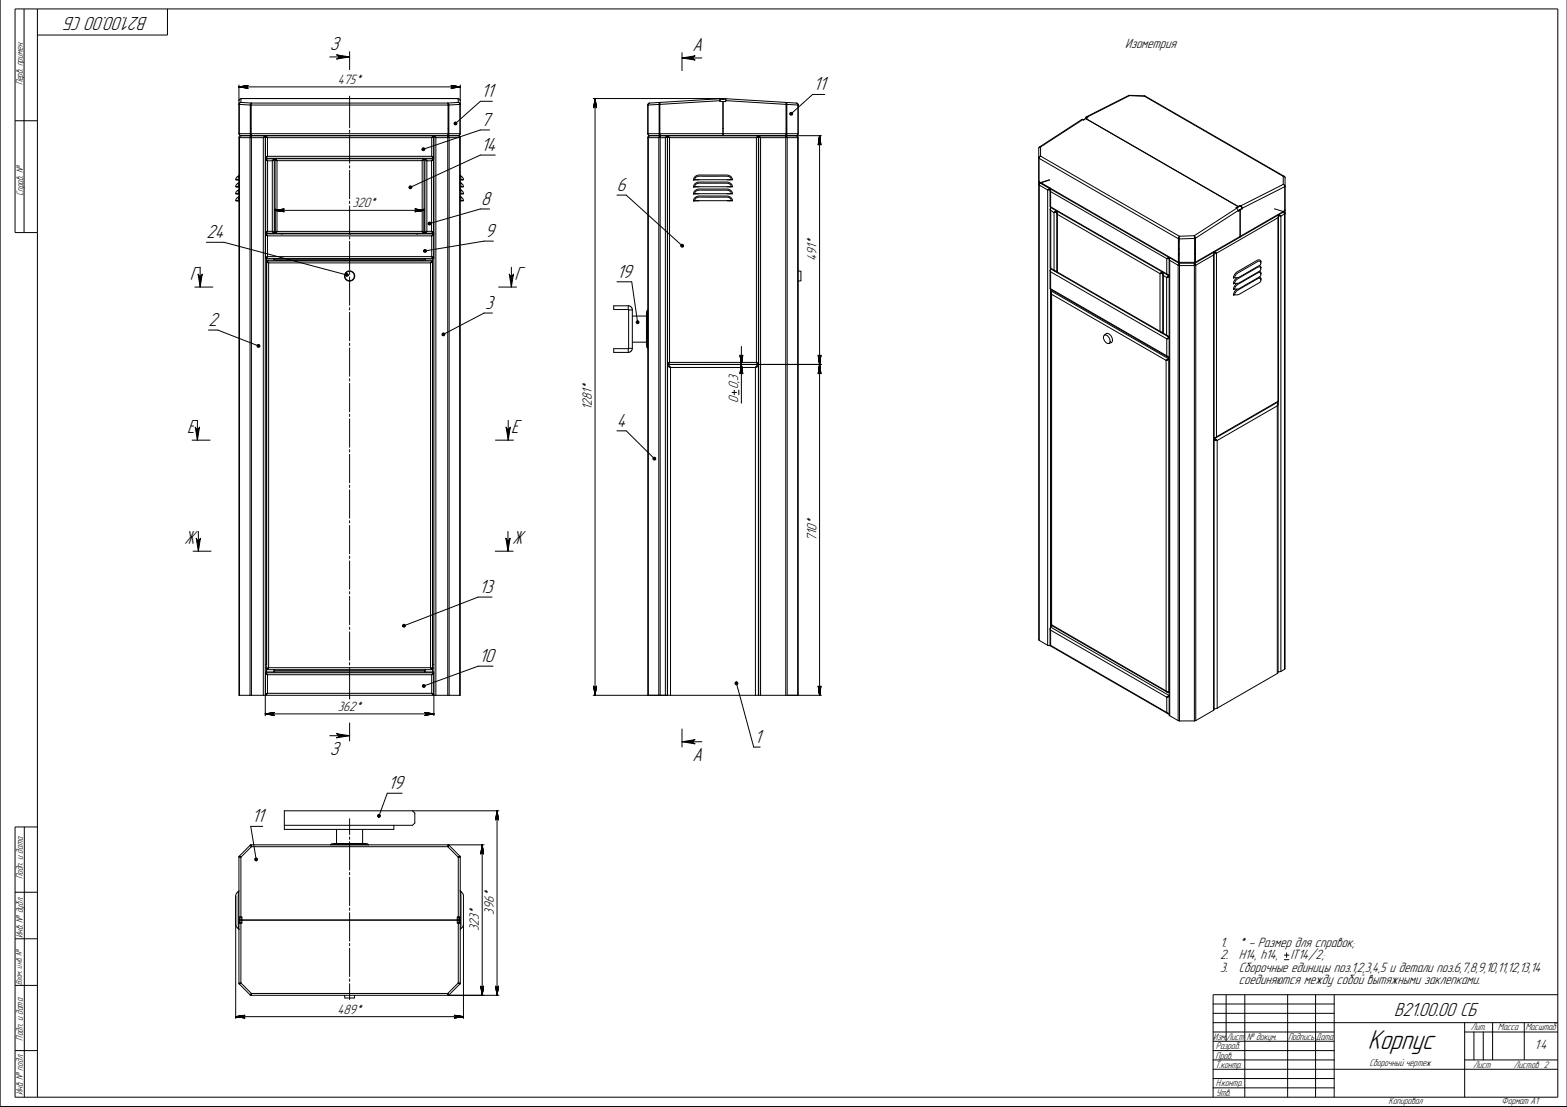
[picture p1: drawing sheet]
<svg xmlns="http://www.w3.org/2000/svg" width="841mm" height="594mm" viewBox="0 0 841 594" stroke-linecap="round" stroke-linejoin="round" font-family="sans-serif">
<g fill="none" stroke="#000" stroke-width=".54">
<path d="M0 0v594h841M13 5v120M20 5v584M90 5v14h-70M177 31h11M181 29l7 2-7 1a1.1 1.1 0 0 0 1-1 1.1 1.1 0 0 0-1-2zM188 28v10M366 31l7-1a1.1 1.1 0 0 0-1 1 1.1 1.1 0 0 0 1 1zM366 31h11M366 28v10M128 47h5zM128 47l5-1z"/>
<path d="M128 56h.1M128 46v26M128 47h119M128 47h5M128 46h5M128 56v16l1 1-1-1M128 56h6M129 55l-1 1M129 53l-1 1M129 53h117M129 55h6M129 53v2"/>
<path d="M134 56v16l1 1M134 56h107M134 56h1M135 56v16M135 56h.1M135 55v18M135 55l-1 1M135 55h105M188 52v17M240 55l1 1M240 56h1M241 56v16"/>
<path d="M241 56v16l-1 1M241 56h.1M242 46l5 1zM242 47h5zM243 46l4 1zM243 47h4zM243 47h4M243 46h4M246 55l1 1M246 53l1 1M246 55h-6M246 53v2"/>
<path d="M247 56v16l-1 1 1-1M247 56h-6M247 56h.1M247 46v26M264 54h-6l-14 12M318 53h70M319 53v4M319 53l1 4zM319 53l1 5zM319 53v5zM319 53v4zM319 53v320"/>
<path d="M320 53v4M348 56h.1M348 56v16M348 56v16l1 1-1-1M349 55l-1 1M354 56v16v1M354 56h-6M354 56h.1M354 56v-1v1M354 56l1 17M354 55v17M386 54l-32 2"/>
<path d="M386 54h2M386 53v1M386 53l-37 2M386 53h.1M388 54v19M388 53h.1M388 53h-2M388 53h2M390 54v1l-2-1M390 54l32 2M390 53v1M390 53l32 2"/>
<path d="M422 55v1M422 55h5M422 56v16M422 56h.1M422 56v16v1M422 56h6M427 55l1 1M428 56v16l-1 1 1-1M428 56h.1M428 56v16M443 51h-7l-11 10M606 51h.1"/>
<path d="M606 51h8M606 51l-23 12M606 51l8 1M614 52l75 43M614 52h.1M8 65h12M128 74h13M128 72h119M128 74v299h119v-299M129 73l-1 1M129 73h117M129 73v1v299"/>
<path d="M135 72h.1M135 69h.1M135 73l-1 1v299M135 73h.1M135 73l-1 1M135 72v1M135 73v300M141 74l1-1v311M141 74v299M142 73l-1 1M142 73h1M142 74h.1"/>
<path d="M142 73l2 1M143 73l1 1M144 74h88M144 74v10M188 70v1M188 72v16M227 80a.8 .8 0 0 1 1 0 .8 .8 0 0 1 0 1 .8 .8 0 0 1-1-1zM232 74l1-1 1 1M232 74v10M232 73v1M233 73h.1M233 73l-1 1"/>
<path d="M233 74h.1M233 73v311M233 73l1 1M234 74h13M234 74v299M240 73h.1M240 73v300M240 73l1 1M240 72v1M240 72h.1M240 73l1 1v299M240 72h1"/>
<path d="M241 72l-1 1M241 69h.1M241 72h-1M244 66a.8 .8 0 0 1 1 0 .8 .8 0 0 1 0 1 .8 .8 0 0 1-1 0v-1v1zM246 73l1 1M247 74h.1M247 74v299M263 70h-5l-31 10M348 74h9M348 72h80M349 73l-1 1M349 73h92"/>
<path d="M349 73h.1M349 73l-1 1v299v-299M354 72h.1M354 69h.1M354 73v1v299M354 73v1M354 73h.1M354 72v1M354 73v300M357 74v299M358 73l-1 1M358 73h.1"/>
<path d="M358 73v300M358 73l1 1M359 73v1M359 74h47M359 74v120M388 72h.1M388 69h.1M406 74l1-1v300h-89M406 74v120M407 73l-1 1M407 73h.1M407 73l1 1"/>
<path d="M408 73v1M408 74l-1-1v300h1M408 74h20M408 74v299M422 73h.1M422 73v300M422 72h.1M422 73v1v299M422 73v1M422 72v1M422 69h.1M424 60a.8 .8 0 0 1 1 1 .8 .8 0 0 1 0 1 .8 .8 0 0 1-1 0l1-1-1 1z"/>
<path d="M428 74l-1-1 1 1M428 74h.1M428 74v299M440 73v4M440 73v300M440 73l-1 5zM440 73l-1 4zM440 73v4zM440 73l1 5zM558 79h-1l1 265M558 79h.1M558 79v5"/>
<path d="M581 64l-23 15M581 64h1M582 64h.1M583 64h-1M583 64l81 47M583 64h.1M583 64l82 47M583 63h.1M583 63v1M583 63h1l-1 1M583 63h1M127 96h1"/>
<path d="M128 98l-1 1a.9 .9 0 0 0-1 1 1 1 0 0 0 2 0M128 95h-1a.9 .9 0 0 0-1 1 1 1 0 0 0 2 0M128 95v1M128 98v2M128 96h.1M128 96l-1 1M128 94v1M128 98h.1M142 85h1M143 85l1 1M143 85v40l1-1M143 86h1"/>
<path d="M143 85h4M143 86h.1M144 84l-2 1M144 84l-2 1h91l-1-1M144 84h-1M144 84h88M144 86v38M144 86h2M146 86v38M147 86h-1M147 86h.1M147 85l-1 1"/>
<path d="M147 85v40l-1-1M147 86h1M148 85l1 1M148 86h1M148 85v40l1-1M148 85h80M148 86h.1M148 85h.1M149 86h78M149 86v38M188 89v1M188 91v16"/>
<path d="M220 100a.8 .8 0 0 1 1 0 .8 .8 0 0 1 0 1 .8 .8 0 0 1-1 0zM227 86v38M227 86h1zM227 85h.1M227 86h.1M228 85l-1 1M228 85v40l-1-1M228 85l1 1M228 85v40l1-1M228 86h1zM228 85h5M228 86h-1"/>
<path d="M228 86h1M229 86h3M229 86v38M232 86v38M232 84l1 1M232 84h.1M232 86h.1M233 86h.1M233 85h.1M233 85l-1 1M233 86h-1M233 85v40l-1-1"/>
<path d="M247 94v1M247 98h.1M247 95h.1M247 96v1M247 96h.1M247 96l1 1M247 95l2 1h-2M247 98l2 2h-2M247 95v1M247 98v2h1M248 96h.1M266 83h-8l-38 18"/>
<path d="M373 96l-1 1M373 96h.1M373 96h20M373 96h2M390 96h2M393 96l-1-1a5 5 0 0 0-5 0h-12h-2v1M393 96h.1M393 96l-1-1a6 6 0 0 0-5-1h-11a3 3 0 0 0-4 3M557 99h1M558 98l75 43M558 97l1 1M558 85l74 43"/>
<path d="M558 85v13M558 98l74 43M558 99l4 3M558 99v245M558 99h.1M558 98v1M558 98l-1 1M558 98h.1M558 84v1M558 84l75 43M558 98l6 3M563 97l-5 1"/>
<path d="M689 99l1 1M689 95h1M689 95v4M689 99l-23 11M690 95l-1 264M690 95h.1M127 100h1M127 104h1M127 108h1M128 106h-1a.9 .9 0 0 0-1 1 1.1 1.1 0 0 0 2 1M128 102h-1a1.1 1.1 0 0 0-1 2 1 1 0 0 0 2 0M128 102v2"/>
<path d="M128 106v2M128 100h.1M128 108h.1M128 104h.1M128 100h-1M128 104h-1M128 108h-1M128 101v1M128 105v1M148 113l5-1zM148 113l4-1zM148 113h4z"/>
<path d="M148 113l4 1zM148 113l5 1zM148 113h80M148 113h4M188 108v1M188 110v16M223 114l5-1zM223 112l5 1zM223 113h5zM223 113h5M230 119a.8 .8 0 0 1 1 1 .8 .8 0 0 1 0 1 .8 .8 0 0 1-1-1h1h-1zM247 101v1"/>
<path d="M247 105v1M247 106h.1M247 104h.1M247 100h.1M247 108h.1M247 102l2 2h-2M247 106l2 2h-2M247 102a1.2 1.2 0 0 0 0 1 1.2 1.2 0 0 0 1 1M247 106a1.2 1.2 0 0 0 0 1 1.2 1.2 0 0 0 1 1M247 102h.1M248 100h.1M248 104h.1"/>
<path d="M248 108h.1M263 112h-5l-27 8M331 105h5l30 27M373 100h-1M373 104h-1M373 108h-1M373 104h20M373 100h20M373 108h.1M373 108h20M373 108h2M390 100h2"/>
<path d="M390 104h2M390 108h2M393 100l-1-1a6 6 0 0 0-5-1h-12l-1 1-1 1h2M393 104l-1-1a5 5 0 0 0-5-1h-12l-2 1v1h2M393 100h.1M393 108l-1-1a5 5 0 0 0-5-1h-12l-2 1v1M393 108h.1M393 104h.1M393 100l-1-1a7 7 0 0 0-5-1h-11a3 3 0 0 0-4 2M393 104l-1-2a6 6 0 0 0-5-1h-11a3 3 0 0 0-4 3M393 108l-1-2a6 6 0 0 0-5-1h-11a3 3 0 0 0-4 3M562 102v244"/>
<path d="M563 102h-1M563 101v1M564 102v9M564 112v32M564 101l-2 1M564 101l-1 1M564 101h.1M564 102v1M564 111l63 37M564 101v2M564 111v2M564 111h.1"/>
<path d="M564 103v8M564 103l62 36M564 111l62 36M564 113v31M564 113l2 1M566 114v31M566 114h.1M567 114h-1M567 113l-1 1M567 113v33M567 114l1 1M567 113l1 2"/>
<path d="M568 115l55 32M568 115v31M664 112l1 1M664 112l-23 15M664 111l-1 1h1M664 111h.1M664 111v1M665 111h-1M665 113l-23 15M665 113h1M665 113h.1M666 113h-1"/>
<path d="M666 110h.1M666 110v1M666 110l-1 1M666 111h-2M666 111h.1M666 113v14M666 111v1M666 110l1 2M666 112h1M667 112l-2 1M667 112h.1M667 112l-1 1"/>
<path d="M684 112l5 2M686 117l-33 19M686 117v98M686 115v2M686 115l1 1M686 116v1M686 116v99M687 116h.1M687 116v244M689 114h1M689 113v1M689 114h.1"/>
<path d="M689 114v1M689 115l-2 1M689 115v244M690 113l-48 28M690 113h-1M690 100l-23 12M690 100v13M690 113l-24 14M690 100h.1M690 114l-1 1M20 125h-12v-120h828v584h-828v-145h12M111 130h9l66 18"/>
<path d="M142 125h91M142 126h91M143 126l1 1M143 139h90M143 125l1-1zM143 125h-1M143 125h.1M143 126h.1M143 139v218M143 124h.1M143 138h.1M144 138h-2"/>
<path d="M144 138l-2 1M144 127v11M144 127h88M144 138h88M144 124l-1 1M144 124h2M146 124l1 1M146 124h1M147 125h.1M147 139v1M147 139h81M148 125h-1"/>
<path d="M148 125h.1M148 140h.1M149 124l-1 1M149 124h78M151 125h1zM187 125h1zM188 127v1M188 130v15M223 125h2zM227 124l1 1M227 140h.1M227 125h.1"/>
<path d="M228 134a.8 .8 0 0 1 1 0 .8 .8 0 0 1-1 1 .8 .8 0 0 1-1 0h1h-1zM228 125h.1M228 139v1M229 124h.1M229 124l-1 1M229 124h3M232 124l1 1M232 138h1M232 138l1 1M232 138h.1M232 127v11M232 124h.1"/>
<path d="M232 140h-89v219M232 125h.1M232 126h.1M232 139v222M232 126v1M233 138h.1M233 126l-1 1M265 129h-5l-32 6M366 131a.8 .8 0 0 1 1 0 .8 .8 0 0 1 0 1h-1h1a.8 .8 0 0 1-1 0 .8 .8 0 0 1 0-1zM626 139l2-1v2M626 139v8M627 138l-1 1"/>
<path d="M627 139l1 245M628 138l-2 1M628 138h.1M628 139v1M628 140l4 2M628 140v244M632 128v13M633 136h.1M633 128v13M633 128h-1M633 137h.1M633 129h.1"/>
<path d="M633 130h.1M633 134h.1M633 127v1M633 127l-1 1M641 127v1h-8v-1M641 127l1 1M641 127h-8M641 127v1M641 127v14M641 127h.1M641 128v13M641 136h.1"/>
<path d="M641 128h1M641 137h.1M641 134h.1M642 128h.1M642 128v13M651 137l-9 5M651 137v244M651 135v2M651 135l2 1M651 136v1M651 135h.1M652 136l-1 245"/>
<path d="M652 135l1 1M653 136h.1M653 136v98M666 127h-1zM666 127h.1M666 127l-24 14M104 154h10M106 147a1.1 1.1 0 0 0 1 1 1.1 1.1 0 0 0 2-1l-2 7zM107 143v11M143 140l1 1M143 140h.1M144 141h.1"/>
<path d="M144 141l-1-1h89l-1 1M144 141h87M144 141v217M186 147l1 1h-1h1a.8 .8 0 0 1-1 0 .8 .8 0 0 1 0-1zM188 146v1M188 149v15M231 141v217M232 141h-1M232 140h.1M232 140l-1 1M267 154h10M273 147a1.1 1.1 0 0 0 1 1 1.1 1.1 0 0 0 2-1l-2 7z"/>
<path d="M274 143v11M331 151h8l3 22M428 145l2 1v5h-2M564 145v10M564 145v1M564 144l2 2M564 144h.1M564 144v2M564 155l63 37M564 146v191M564 146l62 36M564 155l62 36"/>
<path d="M564 144l2 1M564 157v178M564 157v1M564 156v2M564 156l63 37M564 158l62 35M564 158v177M565 156h-1M566 145h1M566 145l1 1M566 146h1M567 146h1"/>
<path d="M567 146l56 32M568 146h-1M568 146l55 32M623 147v31M623 147h.1M623 146v1M624 146l-1 1M624 146h.1M624 146v2M624 146v33M624 147v1M624 148l2 1"/>
<path d="M624 148v31M626 149v31M626 147l1 1M626 149h.1M627 149h.1M627 148l-1 1M627 149h-1M632 142l1 1M632 142v245M632 141h1M633 142h.1M633 142h-1"/>
<path d="M633 141h.1M633 141h-1M633 141h8M633 141l-1 1M633 141v1M633 143h8M633 142v245M633 141v2M641 141v2M641 142h.1M641 141h.1M641 142v245"/>
<path d="M641 141l1 1M641 141v1M641 141h1M641 142h1M642 141h-1M642 142l-1 1M642 142v245M664 149l-2 2v1h1M664 152l-2 2v1h1M664 155l-2 2v1h1M676 143l1 1M676 146l1 1"/>
<path d="M676 149l1 1M676 140l1 2-1 1-11 6h-2M676 144l1 1-2 1-10 6h-2M676 147l1 1-1 1-11 6h-2M676 150l1 1-1 1-11 6h-2M677 141l-2-1-10 6-2 2v1M677 144l-2-1-10 6-2 2v1M677 147l-2-1-11 7-1 2M677 150l-2-1-11 7-1 2M677 150h.1M677 140h.1M677 144h.1"/>
<path d="M677 147h.1M677 140h-1h-1l-11 6-1 1-1 2h1M112 177h5l22 9M188 165v1M188 168v15M237 179a1 1 0 0 1 2 0 .8 .8 0 0 1-1 1 .8 .8 0 0 1-1 0l1-1-1 1zM264 168h-4l-22 11M337 164l2 1v1M337 166h.1M337 164h-8v2h8M337 164v2M337 166h2"/>
<path d="M337 166v21M339 170h8M339 166v21M342 172a.8 .8 0 0 1 1 1 .8 .8 0 0 1-1 1v-1v1v-1zM347 178v8M347 178h.1M347 167v11M347 178h1M348 178v9M348 166v12M348 166l-1 1M348 166h.1"/>
<path d="M348 178h.1M358 173h.1M407 173h.1M593 180l1-1a3 3 0 0 1 3 2 3 3 0 0 1-1 3h-1M623 178h1M623 178l1 1M623 179h1M624 178h.1M624 179h.1M624 179l3 2M624 179l2 1M626 180h1"/>
<path d="M626 180l1 1M138 185h1v1a.8 .8 0 0 1-1 0 .8 .8 0 0 1 0-1zM188 184v1M188 187v15M337 187v2M337 187h-8v2h8M337 187h.1M337 187h2M339 187v2h-2M339 184h8M347 186l1 1M348 187h.1"/>
<path d="M358 181h.1M358 196l2 1M358 196h83M358 195h.1M358 196h1M359 197h1M359 194l-1 1M359 194l-1 2M359 194v1M359 194h47M360 196h.1M360 197h45"/>
<path d="M360 197v176M366 196h.1M369 196h.1M371 196h.1M382 196h.1M384 196h.1M397 191l1 5zM398 191v5zM398 196l1 5zM398 196l1 4zM398 196v4zM398 196l-1 4z"/>
<path d="M398 196l-1 5zM398 186v30M398 191v9M399 191l-1 5zM401 196h.1M403 196h.1M405 197v176M406 196h.1M406 194l1 1M406 194l1 2-2 1M406 197h-1M407 196h.1"/>
<path d="M407 195h.1M407 196l-2 1M407 181h.1M439 191l1 5zM440 191v9M440 191v5zM440 196l-1 5zM440 196l-1 4zM440 196v4zM440 196l1 4zM440 196l1 5zM441 191l-1 5z"/>
<path d="M593 180a2.6 2.6 0 0 1 2 1 2.6 2.6 0 0 1 0 3 3 3 0 0 1-2-4zM626 193v178M626 193h.1M626 191h1M626 191l1 1M626 182v9M626 182h.1M627 193h-1M627 181l-1 1M627 193h.1M627 182h-1M627 192v1"/>
<path d="M188 203v1M188 206v15M393 211h2M394 209v3M397 209v3M686 218l-33 18M686 218v143M686 216v2M686 215l-34 20M686 215l-33 19M686 215h.1M686 215v146"/>
<path d="M103 236h10M105 229a1.1 1.1 0 0 0 1 1 1.1 1.1 0 0 0 1-1l-1 7zM106 226v10M188 222v2M188 225v15M266 236h10M272 229a1.1 1.1 0 0 0 1 1 1.1 1.1 0 0 0 1-1l-1 7zM273 226v10M331 231h5l15 15M652 236h1M653 236h.1M653 234l-1 1"/>
<path d="M653 234l-1 1 1 1M653 236v144M188 241v2M188 244v15M351 246a.8 .8 0 0 1 1 0 .8 .8 0 0 1 0 1l-1-1 1 1a.8 .8 0 0 1-1 0 .8 .8 0 0 1 0-1zM188 260v2M188 263v15M188 279v2M103 296h10M105 289a1.1 1.1 0 0 0 1 1 1.1 1.1 0 0 0 2-1l-2 7zM106 285v11M188 282v15"/>
<path d="M188 298v2M266 296h10M272 289a1.1 1.1 0 0 0 1 1 1.1 1.1 0 0 0 1-1l-1 7zM273 285v11M188 301v15M188 318v1M188 320v15M188 337v1M188 339v15M216 335a.8 .8 0 0 1 1 0 .8 .8 0 0 1 0 1 .8 .8 0 0 1-1 0h1h-1zM264 320h-7l-40 16M564 337v9"/>
<path d="M564 337v1M564 338v-1l63 36M564 338v8M564 338l62 36M564 335h.1M564 335l62 36M565 336h-1M142 357h1M142 358h1M143 358v3M143 359h.1M144 358h87"/>
<path d="M144 358l-1 1M144 358v1M147 359v2M147 360v1M147 360h81M147 359v1M188 356v1M188 358v17M228 360v1M228 359v1M228 359v2M231 358l1 1"/>
<path d="M231 358l1 1h-89M232 359h.1M232 357h1M232 358h1M265 358h-8l-30 10M558 344l4 2M562 346h2M564 346h.1M564 346l63 37M564 346l62 36M689 359l-2 1M142 373h.1"/>
<path d="M142 373h1M142 361h91M143 361l1 1M143 362h1M144 372l-2 1M144 372h-1M144 372h88M144 362h88M144 362v10M227 368a.8 .8 0 0 1 1 0 .8 .8 0 0 1 0 1 .8 .8 0 0 1-1-1zM232 372l1 1M232 372v1"/>
<path d="M232 362v10M232 362h.1M233 361l-1 1M233 373h.1M319 368v5zM319 369v4zM319 369v4M320 369l-1 4zM320 369v4M320 368l-1 5zM358 366h.1M395 366v1v-1a.8 .8 0 0 1 1 1 .8 .8 0 0 1-1 0 .8 .8 0 0 1 0-1z"/>
<path d="M395 367l10 34h3M407 366h.1M408 373h33M439 368l1 5zM439 369l1 4zM440 369v4M440 369v4zM441 368l-1 5zM626 371h1M626 371l1 1M626 374v8M626 374h.1"/>
<path d="M627 374h-1M627 371h.1M627 373l-1 1M627 372h.1M686 361l-33 19M686 360h1M142 383l5-1zM142 383h5zM142 383l5 1zM142 383h5M177 395h11M181 394l7 1-7 1a1.1 1.1 0 0 0 1-1 1.1 1.1 0 0 0-1-1z"/>
<path d="M188 388v10M228 384l5-1zM228 382l5 1zM228 383h5zM228 383h5M229 383h4zM233 383h-91M366 398l7-1a1.1 1.1 0 0 0-1 1 1.1 1.1 0 0 0 1 1zM366 398h11M366 391v10M626 382l1 1M628 384l4 3"/>
<path d="M632 387h1M633 387h8M642 387h-1M651 381l-9 6M653 380h-1M188 439v9M203 437a.8 .8 0 0 1 1 1 .8 .8 0 0 1-1 1v-1zM216 426h-8l-5 12M221 435l2 1v6l-2 1h-68M267 435v4M267 435l1 5zM267 435v5z"/>
<path d="M267 435v4zM267 435l-1 4zM267 435l-1 5zM267 435v99M268 435h-115v8M13 444v145M128 460h1M128 460v68M128 459l1 1M128 459v1M129 460h.1M134 454h1"/>
<path d="M134 454l-6 5M134 454h.1M135 454h.1M135 453v1M135 453l-1 1M135 453h125M135 454l-6 6M135 454h105M141 443h-6l2 18M153 443v2h58v-2M177 453h21M177 453h.1"/>
<path d="M178 453h19M178 453h-1M181 445v8M188 449v1M188 452v15M195 445v8M197 453h1M198 453h.1M240 454l6 6M240 454h.1M241 453l-1 1M241 454h-1"/>
<path d="M241 454h.1M241 453v1M241 454l6 5M246 460h.1M247 460h.1M247 460h-1M247 459l-1 1M247 459v1M247 460v68M259 453v5M259 453v81M259 453l-1 5z"/>
<path d="M259 453v5zM259 453l1 5zM8 479h12M128 479l-1 2v66M128 479h.1M128 479v19M128 478v1M129 460v32h-1M137 461a.8 .8 0 0 1 1 0 .8 .8 0 0 1 0 1l-1-1 1 1h-1zM188 468v1M188 471v15M246 460v32h1"/>
<path d="M247 478v1M247 479h.1M247 479v19M247 479l2 2M127 496l1 2M128 498h.1M128 498v1v-1M128 494h119M129 495v-3h1v3h-1M129 495h.1M129 494h.1M129 495v33"/>
<path d="M129 492v3M130 494h.1M188 487v2M188 490v15M245 494h.1M246 494h1M246 492v3M246 495v33M246 494h.1M247 495v-3h-2v3h1M247 495h-1M247 498v1"/>
<path d="M249 496l-2 2M249 481v66M8 504h12M188 506v2M188 509v15M689 515h3M689 513h3M691 511v3M8 529h12M128 528h.1M128 528h1M128 528l6 6"/>
<path d="M129 528h.1M129 528h-1M129 528l6 5M134 534h.1M134 534h1M135 534h.1M135 534h133M135 533v1M135 533l-1 1M135 533h105M185 534v2h5v-2M188 525v2"/>
<path d="M188 528v8M240 533l1 1M240 533v1M241 534h.1M246 528h1M246 528l-6 5M246 528h.1M247 528h.1M247 528l-6 6M258 529l1 5zM258 530l1 4zM259 530v4"/>
<path d="M259 530v4zM259 529v5zM260 529l-1 5zM266 529l1 5zM266 530l1 4zM267 530v4M267 530v4zM267 529v5zM268 529l-1 5zM651 539h65M658 534v25M668 534v55"/>
<path d="M691 534v55M706 534v55M716 534v55M836 534h-185v55M127 546l5-1zM127 546l4-1zM127 546h4zM127 546h5zM127 546h122M127 546h4M127 545h4M244 546h5z"/>
<path d="M244 545l5 1zM244 546h5M244 545h5M651 544h65M651 549h185M651 554h65M651 559h65M786 554h50M786 549v40M791 554v15M796 554v15M801 549v20"/>
<path d="M818 549v20M8 564h12M651 574h185M651 579h65M651 569h65M651 564h65M786 569h50M651 584h65"/>
<circle cx="188" cy="148" r="2.5"/>
<circle cx="188" cy="148" r="2.8"/>
</g>
<g fill="#000">
<circle cx="130" cy="53" r=".2"/>
<circle cx="245" cy="53" r=".2"/>
<circle cx="127" cy="96" r=".2"/>
<circle cx="128" cy="99" r=".2"/>
<circle cx="128" cy="95" r=".2"/>
<circle cx="247" cy="95" r=".2"/>
<circle cx="247" cy="98" r=".2"/>
<circle cx="249" cy="96" r=".2"/>
<circle cx="127" cy="104" r=".2"/>
<circle cx="127" cy="108" r=".2"/>
<circle cx="127" cy="100" r=".2"/>
<circle cx="128" cy="102" r=".2"/>
<circle cx="128" cy="106" r=".2"/>
<circle cx="247" cy="102" r=".2"/>
<circle cx="247" cy="106" r=".2"/>
<circle cx="249" cy="104" r=".2"/>
<circle cx="249" cy="108" r=".2"/>
<circle cx="249" cy="100" r=".2"/>
<circle cx="633" cy="142" r=".2"/>
<circle cx="641" cy="142" r=".2"/>
<circle cx="128" cy="460" r=".2"/>
<circle cx="247" cy="460" r=".2"/>
<circle cx="128" cy="528" r=".2"/>
<circle cx="247" cy="528" r=".2"/>
</g>
<g fill="#000">
<path d="M128 47h5zM128 47l5-1zM242 46l5 1zM243 47h4zM242 47h5zM319 53l1 4zM319 53l1 5zM319 53v5zM319 53v4zM440 73l-1 5zM440 73l-1 4zM440 73v4z"/>
<path d="M440 73l1 5zM148 113l5-1zM148 113l4-1zM148 113h4zM148 113l4 1zM148 113l5 1zM223 114l5-1zM223 113h5zM223 112l5 1zM397 191l1 5zM398 191v5zM399 191l-1 5z"/>
<path d="M398 196l1 5zM398 196l1 4zM398 196v4zM398 196l-1 4zM398 196l-1 5zM440 196l-1 5zM440 196l-1 4zM440 196v4zM440 196l1 4zM440 196l1 5zM439 191l1 5zM441 191l-1 5z"/>
<path d="M440 191v5zM320 368l-1 5zM320 369l-1 4zM319 369v4zM319 368v5zM441 368l-1 5zM440 369v4zM439 369l1 4zM439 368l1 5zM142 383l5-1zM142 383h5zM142 383l5 1z"/>
<path d="M228 384l5-1zM228 383h5zM228 382l5 1zM267 435l1 5zM267 435v5zM267 435l-1 5zM259 453l-1 5zM259 453v5zM259 453l1 5zM260 529l-1 5zM259 529v5zM259 530v4z"/>
<path d="M258 530l1 4zM258 529l1 5zM266 529l1 5zM266 530l1 4zM267 530v4zM267 529v5zM268 529l-1 5zM127 546l5-1zM127 546l4-1zM127 546h4zM127 546h5zM244 546h5z"/>
<path d="M244 545l5 1z"/>
<path d="M181 29l7 2-7 1a1.1 1.1 0 0 0 1-1 1.1 1.1 0 0 0-1-2z" fill-rule="evenodd"/>
<path d="M366 31l7-1a1.1 1.1 0 0 0-1 1 1.1 1.1 0 0 0 1 1z" fill-rule="evenodd"/>
<path d="M244 66a.8 .8 0 0 1 1 0 .8 .8 0 0 1 0 1 .8 .8 0 0 1-1 0v-1v1z" fill-rule="evenodd"/>
<path d="M424 60a.8 .8 0 0 1 1 1 .8 .8 0 0 1 0 1 .8 .8 0 0 1-1 0l1-1-1 1z" fill-rule="evenodd"/>
<path d="M227 80a.8 .8 0 0 1 1 0 .8 .8 0 0 1 0 1 .8 .8 0 0 1-1-1z" fill-rule="evenodd"/>
<path d="M220 100a.8 .8 0 0 1 1 0 .8 .8 0 0 1 0 1 .8 .8 0 0 1-1 0z" fill-rule="evenodd"/>
<path d="M228 134a.8 .8 0 0 1 1 0 .8 .8 0 0 1-1 1 .8 .8 0 0 1-1 0h1h-1z" fill-rule="evenodd"/>
<path d="M230 119a.8 .8 0 0 1 1 1 .8 .8 0 0 1 0 1 .8 .8 0 0 1-1-1h1h-1z" fill-rule="evenodd"/>
<path d="M366 131a.8 .8 0 0 1 1 0 .8 .8 0 0 1 0 1h-1h1a.8 .8 0 0 1-1 0 .8 .8 0 0 1 0-1z" fill-rule="evenodd"/>
<path d="M106 147a1.1 1.1 0 0 0 1 1 1.1 1.1 0 0 0 2-1l-2 7z" fill-rule="evenodd"/>
<path d="M186 147l1 1h-1h1a.8 .8 0 0 1-1 0 .8 .8 0 0 1 0-1z" fill-rule="evenodd"/>
<path d="M273 147a1.1 1.1 0 0 0 1 1 1.1 1.1 0 0 0 2-1l-2 7z" fill-rule="evenodd"/>
<path d="M237 179a1 1 0 0 1 2 0 .8 .8 0 0 1-1 1 .8 .8 0 0 1-1 0l1-1-1 1z" fill-rule="evenodd"/>
<path d="M342 172a.8 .8 0 0 1 1 1 .8 .8 0 0 1-1 1v-1v1v-1z" fill-rule="evenodd"/>
<path d="M138 185h1v1a.8 .8 0 0 1-1 0 .8 .8 0 0 1 0-1z" fill-rule="evenodd"/>
<path d="M105 229a1.1 1.1 0 0 0 1 1 1.1 1.1 0 0 0 1-1l-1 7z" fill-rule="evenodd"/>
<path d="M272 229a1.1 1.1 0 0 0 1 1 1.1 1.1 0 0 0 1-1l-1 7z" fill-rule="evenodd"/>
<path d="M351 246a.8 .8 0 0 1 1 0 .8 .8 0 0 1 0 1l-1-1 1 1a.8 .8 0 0 1-1 0 .8 .8 0 0 1 0-1z" fill-rule="evenodd"/>
<path d="M105 289a1.1 1.1 0 0 0 1 1 1.1 1.1 0 0 0 2-1l-2 7z" fill-rule="evenodd"/>
<path d="M272 289a1.1 1.1 0 0 0 1 1 1.1 1.1 0 0 0 1-1l-1 7z" fill-rule="evenodd"/>
<path d="M216 335a.8 .8 0 0 1 1 0 .8 .8 0 0 1 0 1 .8 .8 0 0 1-1 0h1h-1z" fill-rule="evenodd"/>
<path d="M227 368a.8 .8 0 0 1 1 0 .8 .8 0 0 1 0 1 .8 .8 0 0 1-1-1z" fill-rule="evenodd"/>
<path d="M395 366v1v-1a.8 .8 0 0 1 1 1 .8 .8 0 0 1-1 0 .8 .8 0 0 1 0-1z" fill-rule="evenodd"/>
<path d="M181 394l7 1-7 1a1.1 1.1 0 0 0 1-1 1.1 1.1 0 0 0-1-1z" fill-rule="evenodd"/>
<path d="M366 398l7-1a1.1 1.1 0 0 0-1 1 1.1 1.1 0 0 0 1 1z" fill-rule="evenodd"/>
<path d="M203 437a.8 .8 0 0 1 1 1 .8 .8 0 0 1-1 1v-1z" fill-rule="evenodd"/>
<path d="M137 461a.8 .8 0 0 1 1 0 .8 .8 0 0 1 0 1l-1-1 1 1h-1z" fill-rule="evenodd"/>
</g>
<text font-size="15.4" x="734" y="563">Корпус</text>
<g font-size="10.7">
<text x="79" y="9" transform="rotate(180 79 9)">В21.00.00 СБ</text>
<text x="177" y="27">З</text>
<text x="372" y="27">А</text>
<text x="258" y="52">11</text>
<text x="437" y="48">11</text>
<text x="258" y="67">7</text>
<text x="258" y="81">14</text>
<text x="331" y="102">6</text>
<text x="258" y="110">8</text>
<text x="111" y="128">24</text>
<text x="260" y="127">9</text>
<text x="331" y="149">19</text>
<text x="102" y="150">Г</text>
<text x="276" y="150">Г</text>
<text x="260" y="166">3</text>
<text x="112" y="175">2</text>
<text x="100" y="233">Е</text>
<text x="274" y="233">Е</text>
<text x="331" y="229">4</text>
<text x="99" y="292">Ж</text>
<text x="275" y="292">Ж</text>
<text x="257" y="318">13</text>
<text x="257" y="355">10</text>
<text x="405" y="399">1</text>
<text x="177" y="405">З</text>
<text x="372" y="409">А</text>
<text x="208" y="423">19</text>
<text x="135" y="441">11</text>
<text x="748" y="545">В21.00.00 СБ</text>
</g>
<g font-size="7.6">
<text x="604" y="26">Изометрия</text>
<text x="181" y="45">475*</text>
<text x="189" y="111">320*</text>
<text x="438" y="140" transform="rotate(-90 438 140)">491*</text>
<text x="396" y="209" transform="rotate(-90 396 209)">0,3</text>
<text x="318" y="220" transform="rotate(-90 318 220)">1281*</text>
<text x="396" y="216" transform="rotate(-90 396 216)">0</text>
<text x="438" y="290" transform="rotate(-90 438 290)">710*</text>
<text x="181" y="382">362*</text>
<text x="265" y="491" transform="rotate(-90 265 491)">396*</text>
<text x="257" y="500" transform="rotate(-90 257 500)">323*</text>
<text x="655" y="508">1.</text>
<text x="665" y="508">* - Размер для справок;</text>
<text x="655" y="515">2.</text>
<text x="665" y="515">H14, h14,</text>
<text x="693" y="515">IT14/2;</text>
<text x="655" y="521">3.</text>
<text x="665" y="521">Сборочные единицы поз.1,2,3,4,5 и детали поз.6,7,8,9,10,11,12,13,14</text>
<text x="665" y="528">соединяются между собой вытяжными заклепками.</text>
<text x="181" y="544">489*</text>
<text x="824" y="563">1:4</text>
</g>
<g font-size="5.4">
<text x="12" y="46" transform="rotate(-90 12 46)">Перв. примен.</text>
<text x="12" y="105" transform="rotate(-90 12 105)">Справ. №</text>
<text x="12" y="472" transform="rotate(-90 12 472)">Подп. и дата</text>
<text x="12" y="503" transform="rotate(-90 12 503)">Инв. № дубл.</text>
<text x="789" y="553">Лит.</text>
<text x="804" y="553">Масса</text>
<text x="819" y="553">Масштаб</text>
<text x="12" y="558" transform="rotate(-90 12 558)">Подп. и дата</text>
<text x="651" y="558">Изм.Лист № докум.</text>
<text x="653" y="563">Разраб.</text>
<text x="691" y="558">ПодписьДата</text>
<text x="652" y="568">Пров.</text>
<text x="652" y="573">Т.контр.</text>
<text x="735" y="572">Сборочный чертеж</text>
<text x="791" y="573">Лист</text>
<text x="813" y="573">Листов 2</text>
<text x="12" y="588" transform="rotate(-90 12 588)">Инв. № подл.</text>
<text x="653" y="583">Н.контр.</text>
<text x="653" y="588">Утв.</text>
<text x="745" y="593">Копировал</text>
<text x="806" y="593">Формат A1</text>
</g>
<text font-size="4.6" x="12" y="529" transform="rotate(-90 12 529)">Взам. инв. №</text>
</svg>
